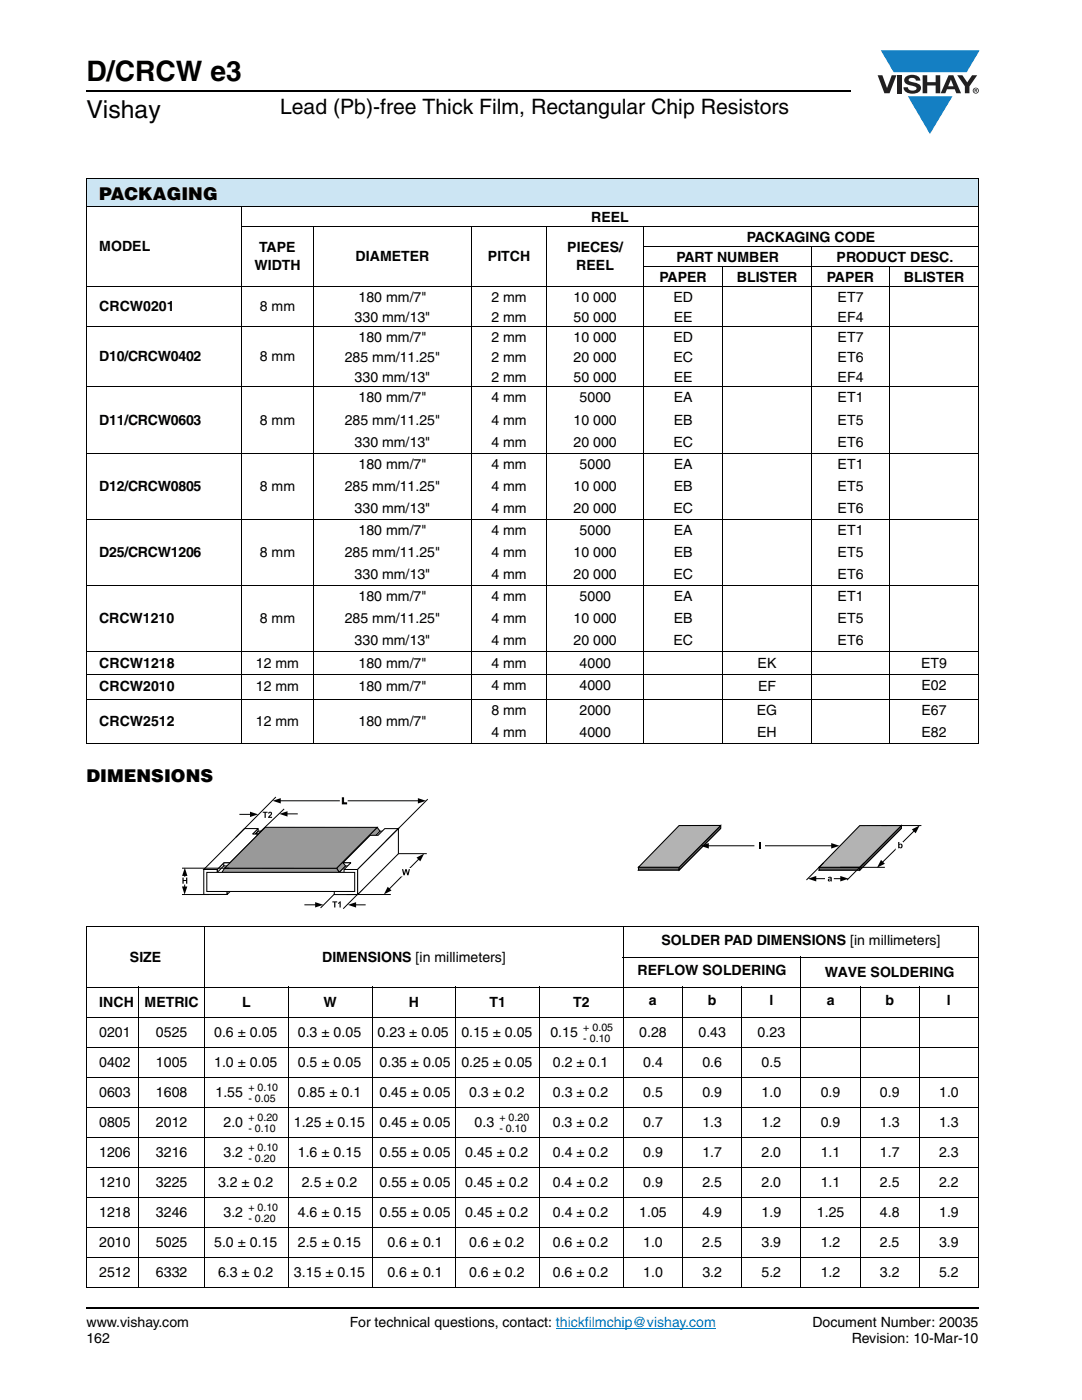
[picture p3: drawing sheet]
<svg xmlns="http://www.w3.org/2000/svg" width="216mm" height="279mm" viewBox="0 0 216 279" stroke-linecap="round" stroke-linejoin="round" font-family="sans-serif">
<g fill="#147fc3">
<path d="M175.8 10h19.7l-2.6 4.4h-3.8h-10.8z"/>
<path d="M181.2 19.2h8.8l-4.4 7.6z"/>
</g>
<g fill="#231f20">
<path d="M175.1 15h1l.9 2.5 .9-2.5h1l-1.4 3.6h-1z"/>
<path d="M179 15h.9v3.6h-.9z"/>
<path d="M180.8 15.3a2.1 2.1 0 0 1 2.7 .4l.1 .4h-.8a.79 .79 0 0 0-.7-.6 .79 .79 0 0 0-.8 .5l.2 .2 1 .3a1.08 1.08 0 0 1 1.3 1 1.08 1.08 0 0 1-1.1 1.1 1.73 1.73 0 0 1-2.4-1.2h.9a.96 .96 0 0 0 .8 .7 .96 .96 0 0 0 .9-.5 1.31 1.31 0 0 0-1.2-.6 1.03 1.03 0 0 1-1.1-.5 1.03 1.03 0 0 1 .2-1.2z"/>
<path d="M184.1 15h.9v1.4h1.7v-1.4h.9v3.6h-.9v-1.5h-1.7v1.5h-.9z"/>
<path d="M191 15h1l1 1.4 1-1.4h1l-1.6 2.2v1.4h-.9v-1.4z"/>
<path d="M189.7 15.9l.6 1.3h-1.1zM189.3 15l-1.6 3.6h.9l.4-.8h1.5l.3 .8h1l-1.6-3.6z"/>
<path d="M194.2 18.1a.5 .5 0 0 1 1 0 .5 .5 0 0 1-1 0zM194.1 18.1a.6 .6 0 0 0 1.2 0 .6 .6 0 0 0-1.2 0z"/>
<path d="M194.6 17.9h.2v.1h-.2zM194.5 17.8v.6h.1v-.3l.4 .3-.2-.3 .2-.1-.1-.2z"/>
</g>
<path d="M110.9 265.1h32" fill="none" stroke="#007ec4" stroke-width=".2"/>
<path d="M17.3 18.2h152.5M17.3 261h178.1" fill="none" stroke="#000" stroke-width=".36"/>
<path d="M17.1 260.8h.2v.4h-.2z" fill="#000"/>
<path d="M17.3 35.7h178v5.5h-178z" fill="#cce5f3"/>
<g fill="none" stroke="#000" stroke-width=".2">
<path d="M17.2 35.7h178.1M17.3 35.8v112.5M195.3 35.8v112.5M17.2 41.2h178.1M17.2 57.2h178.1M48.1 45.2h147.2M48.2 41.1v107.3M62.5 45.1v103.3M94.1 45.1v103.3M109.1 45.1v103.3M128.4 49.2h66.9M128.4 53.2h66.9"/>
<path d="M128.5 45.1v103.3M144.2 53.1v95.3M161.9 49.1v99.3M177.5 53.1v95.3M17.2 65.2h178.1M17.2 77.2h178.1M17.2 90.4h178.1M17.2 103.7h178.1M17.2 116.9h178.1M17.2 130.1h178.1M17.2 134.5h178.1M17.2 139.5h178.1"/>
<path d="M17.2 148.4h178.1M17.2 185h178.1M17.2 197h178.1M17.3 185.1v71.8M27.6 196.9v60.2M40.9 184.9v72.2M57.6 196.9v60.2M74.3 196.9v60.2M91 196.9v60.2M107.7 196.9v60.2M124.3 191h71M124.4 184.9v72.2"/>
<path d="M136.2 196.9v60.2M148 196.9v60.2M159.8 190.9v66.2M171.6 196.9v60.2M183.5 196.9v60.2M195.3 185.1v71.8M17.2 203h178.1M17.2 209h178.1M17.2 215h178.1M17.2 221h178.1M17.2 227h178.1M17.2 233h178.1"/>
<path d="M17.2 239h178.1M17.2 245h178.1M17.2 251h178.1M17.2 257h178.1"/>
</g>
<path d="M36.1 159h49.3v22.4h-49.3z" fill="#fff"/>
<path d="M67.9 177.3l-3.9 3.9M72.4 177.4l-3.9 4M60.7 180.6h2.4M70.8 180.6h2.2" fill="none" stroke="#000" stroke-width=".2"/>
<path d="M62.9 180l1.6 .6-1.6 .5zM69.4 180.6l1.7-.5v1z" fill="#000"/>
<path d="M75.3 165.1l.6 .8-8.2 8.2-.5-.8z" fill-rule="evenodd" fill="#999"/>
<path d="M75.3 165.1l.6 .8-8.2 8.2-.5-.8z" fill="none" stroke="#000" stroke-width=".2"/>
<path d="M40.7 173.5h2.7v4.4h1.9v.6h-4.6z" fill-rule="evenodd" fill="#fff"/>
<path d="M40.7 173.5h2.7v4.4h1.9v.6h-4.6z" fill="none" stroke="#000" stroke-width=".2"/>
<path d="M75.8 165.9h1l-8.1 8.2h-1z" fill-rule="evenodd" fill="#fff"/>
<path d="M75.8 165.9h1l-8.1 8.2h-1z" fill="none" stroke="#000" stroke-width=".2"/>
<path d="M68.4 172.2h1.6v.6h-1z" fill-rule="evenodd" fill="#fff"/>
<path d="M68.4 172.2h1.6v.6h-1z" fill="none" stroke="#000" stroke-width=".2"/>
<path d="M68.7 173.5h2.7v5h-4.7v-.6h2z" fill-rule="evenodd" fill="#fff"/>
<path d="M68.7 173.5h2.7v5h-4.7v-.6h2z" fill="none" stroke="#000" stroke-width=".2"/>
<path d="M44.8 173.3h22.4l.5 .8h-23.4z" fill-rule="evenodd" fill="#999"/>
<path d="M44.8 173.3h22.4l.5 .8h-23.4zM51.5 165.9h.7l-.6 .6h-.7z" fill="none" stroke="#000" stroke-width=".2"/>
<path d="M73.9 166.7h1.5l1.4-1.3h2.7l-8.1 8.1h-2.7l1.3-1.3h-1.5z" fill-rule="evenodd" fill="#fff"/>
<path d="M73.9 166.7h1.5l1.4-1.3h2.7l-8.1 8.1h-2.7l1.3-1.3h-1.5z" fill="none" stroke="#000" stroke-width=".2"/>
<path d="M45.3 177.9h.6l-.6 .6z" fill="#fff"/>
<path d="M45.3 177.9h.6l-.6 .6zM51.5 165.4v.5l-8.1 8.2v-.6z" fill="none" stroke="#000" stroke-width=".2"/>
<path d="M44.6 172.2h1.3v.6h-1.3z" fill-rule="evenodd" fill="#fff"/>
<path d="M44.6 172.2h1.3v.6h-1.3z" fill="none" stroke="#000" stroke-width=".2"/>
<path d="M48.8 165.4h2.7l-1.1 1.1h1.2l-5.7 5.7h-1.2l-1.3 1.3h-2.7z" fill-rule="evenodd" fill="#fff"/>
<path d="M48.8 165.4h2.7l-1.1 1.1h1.2l-5.7 5.7h-1.2l-1.3 1.3h-2.7z" fill="none" stroke="#000" stroke-width=".2"/>
<path d="M52.9 165.1h22.4l-8.1 8.2h-22.4z" fill-rule="evenodd" fill="#999"/>
<path d="M55 159.1l-7.9 8M55.8 159.8h27.8M85.4 159.5l-8.4 8.3M36.3 178.5h5.4M36.3 173.3h9.5M36.9 174.6l-.1 2.5M47.8 162.5h2.3M52.9 165.1h22.4l-8.1 8.2h-22.4zM56.7 161.4l-5.5 5.3M57.1 162.4h2.3" fill="none" stroke="#000" stroke-width=".2"/>
<path d="M54.4 159.8l1.6-.5v1.1zM83.4 159.3l1.6 .5-1.6 .6zM36.3 176.9h1.1l-.6 1.7zM36.9 173.2l.5 1.6h-1.1zM49.9 162l1.6 .5-1.6 .6zM55.7 162.4l1.7-.5v1.1z" fill="#000"/>
<path d="M67.9 159.1h1.4v1.5h-1.4z" fill="#fff"/>
<path d="M67.9 159.1h1.4v1.5h-1.4z" fill="none" stroke="#fff" stroke-width=".2"/>
<path d="M68.3 159.2h.3v1h.6v.2h-.9z" fill-rule="evenodd" fill="#000"/>
<path d="M68.3 159.2h.3v1h.6v.2h-.9z" fill="none" stroke="#000" stroke-width=".2"/>
<path d="M36.1 175.1h1.4v1.3h-1.4z" fill="#fff"/>
<path d="M36.1 175.1h1.4v1.3h-1.4z" fill="none" stroke="#fff" stroke-width=".2"/>
<g fill="#000">
<path d="M77.4 177l.7 .7-1.5 .8zM83.1 171.1l1.5-.7-.7 1.5z"/>
<path d="M36.4 175.1h.2v.5h.5v-.5h.3v1.3h-.3v-.6h-.5v.6h-.2z" fill-rule="evenodd"/>
</g>
<path d="M69.2 178.5h8.8M77.3 170.4h7.9M83.6 171.4l-6 6.1" fill="none" stroke="#000" stroke-width=".2"/>
<path d="M80.1 173.3h1.9v1.5h-1.9z" fill="#fff"/>
<path d="M80.1 173.3h1.9v1.5h-1.9z" fill="none" stroke="#fff" stroke-width=".2"/>
<path d="M71.4 173.5l8.1-8.1v5l-8.1 8.1z" fill-rule="evenodd" fill="#fff"/>
<path d="M71.4 173.5l8.1-8.1v5l-8.1 8.1z" fill="none" stroke="#000" stroke-width=".2"/>
<path d="M41.3 174.1h29.5v3.8h-29.5z" fill="#fff"/>
<path d="M41.3 174.1h29.5v3.8h-29.5z" fill="none" stroke="#000" stroke-width=".2"/>
<g fill="#000">
<path d="M52.4 162h1v.2h-.4v1h-.2v-1h-.4z" fill-rule="evenodd"/>
<path d="M53.6 162.1a.45 .45 0 0 1 .7 .3 .45 .45 0 0 1-.4 .5l.4 .1v.2h-.8v-.2a.67 .67 0 0 0 .5-.8l-.5 .2z" fill-rule="evenodd"/>
<path d="M80.2 173.5h.3l.1 .8 .3-.8h.3l.2 .8 .2-.8h.2l-.3 1.2h-.2l-.3-.9-.2 .9h-.3z" fill-rule="evenodd"/>
<path d="M66.3 179.9h1v.2h-.4v1h-.2v-1h-.4z" fill-rule="evenodd"/>
<path d="M67.5 180.2l.5-.3v1.2h-.2v-.9l-.3 .2z" fill-rule="evenodd"/>
</g>
<path d="M127.2 164.5h56.7v11.4h-56.7z" fill="#fff"/>
<path d="M171.5 165.3h8.4l-8.3 8.4h-8.2z" fill="none" stroke="#000" stroke-width=".2"/>
<path d="M163.4 173.1h8.2v.6h-8.2z" fill="#666"/>
<path d="M163.4 173.1h8.1v.5h-8.1z" fill="none" stroke="#000" stroke-width=".21"/>
<path d="M179.9 164.8v.5l-8.3 8.4v-.6z" fill-rule="evenodd" fill="#666"/>
<path d="M179.9 164.8v.5l-8.4 8.4v-.6z" fill="none" stroke="#000" stroke-width=".21"/>
<path d="M171.6 164.8h8.3l-8.3 8.3h-8.1z" fill-rule="evenodd" fill="#b3b3b3"/>
<path d="M171.5 164.8l8.4-.1-8.3 8.4h-8.2z" fill="none" stroke="#000" stroke-width=".21"/>
<path d="M162.6 175.4h5.3M164.3 172.2l-3.4 3.4M167.6 173.1h9M172.4 172.2l-3.4 3.4M175.9 164.8h7.9M182.5 165.7l-6.5 6.5" fill="none" stroke="#000" stroke-width=".2"/>
<path d="M161.2 175.4l1.7-.6v1.1zM167.7 174.8l1.6 .6-1.6 .5zM175.8 171.6l.8 .8-1.6 .8zM181.9 165.5l1.6-.8-.8 1.6z" fill="#000"/>
<path d="M164.7 175h1.6v.7h-1.6z" fill="#fff"/>
<path d="M164.7 175h1.6v.7h-1.6z" fill="none" stroke="#fff" stroke-width=".2"/>
<path d="M178.8 168.1h1.3v1.4h-1.3z" fill="#fff"/>
<path d="M178.8 168.1h1.3v1.4h-1.3z" fill="none" stroke="#fff" stroke-width=".2"/>
<path d="M135.5 165.3h8.3l-8.3 8.3h-8.1z" fill="none" stroke="#000" stroke-width=".2"/>
<path d="M127.4 173.1h8.1v.5h-8.1z" fill="#666"/>
<path d="M127.4 173.1h8.1v.5h-8.1z" fill="none" stroke="#000" stroke-width=".21"/>
<path d="M143.8 164.7v.6l-8.3 8.3v-.5z" fill-rule="evenodd" fill="#666"/>
<path d="M143.8 164.7v.6l-8.3 8.3v-.5z" fill="none" stroke="#000" stroke-width=".21"/>
<path d="M135.5 164.8l8.3-.1-8.3 8.4h-8.1z" fill-rule="evenodd" fill="#b3b3b3"/>
<path d="M135.5 164.8l8.3-.1-8.3 8.4h-8.1z" fill="none" stroke="#000" stroke-width=".21"/>
<path d="M141.2 168.8h24.9" fill="none" stroke="#000" stroke-width=".2"/>
<path d="M139.8 168.8l1.6-.5v1zM165.9 168.3l1.6 .5-1.6 .5z" fill="#000"/>
<path d="M150.6 168.2h1.9v1.3h-1.9z" fill="#fff"/>
<path d="M150.6 168.2h1.9v1.3h-1.9z" fill="none" stroke="#fff" stroke-width=".2"/>
<path d="M151.6 168.1h.2v1.3h-.2z" fill="#000"/>
<g fill="#000">
<path d="M165.5 175.5v.2h.1l.1-.2zM165.3 175a.38 .38 0 0 1 .4 0 .38 .38 0 0 1 .3 .3v.6l-.2-.1a.32 .32 0 0 1-.5 .1 .32 .32 0 0 1-.1-.4 .32 .32 0 0 1 .4-.2l.1-.1h-.5z" fill-rule="evenodd"/>
<path d="M179.5 168.6a.26 .26 0 0 0 0 .4 .26 .26 0 0 0 .3 .1v-.5zM179.2 168h.3v.5a.42 .42 0 0 1 .5 .1 .42 .42 0 0 1 0 .5 .42 .42 0 0 1-.6 .1v.1h-.2z" fill-rule="evenodd"/>
</g>
<text font-size="5.6" x="17.3" y="16.1">D/CRCW e3</text>
<text font-size="4.9" x="17.3" y="23.6">Vishay</text>
<text font-size="4.2" x="55.9" y="22.8">Lead (Pb)-free Thick Film, Rectangular Chip Resistors</text>
<g font-size="3.5">
<text x="19.8" y="39.8">PACKAGING</text>
<text x="17.3" y="156">DIMENSIONS</text>
</g>
<g font-size="2.8">
<text x="118" y="44.3">REEL</text>
<text x="19.8" y="50.1">MODEL</text>
<text x="50.8" y="53.9">WIDTH</text>
<text x="51.7" y="50.4">TAPE</text>
<text x="71" y="52.1">DIAMETER</text>
<text x="97.4" y="52.1">PITCH</text>
<text x="113.2" y="50.4">PIECES/</text>
<text x="115" y="53.9">REEL</text>
<text x="135" y="52.3">PART NUMBER</text>
<text x="149" y="48.3">PACKAGING CODE</text>
<text x="166.9" y="52.3">PRODUCT DESC.</text>
<text x="131.6" y="56.3">PAPER</text>
<text x="147" y="56.3">BLISTER</text>
<text x="165" y="56.3">PAPER</text>
<text x="180.4" y="56.3">BLISTER</text>
<text x="19.8" y="62.1">CRCW0201</text>
<text x="51.8" y="62.1">8 mm</text>
<text x="70.8" y="64.3">330 mm/13&quot;</text>
<text x="71.5" y="60.3">180 mm/7&quot;</text>
<text x="98" y="64.3">2 mm</text>
<text x="98" y="60.3">2 mm</text>
<text x="114.4" y="64.3">50 000</text>
<text x="114.5" y="60.3">10 000</text>
<text x="134.4" y="60.3">ED</text>
<text x="134.4" y="64.3">EE</text>
<text x="167.1" y="64.3">EF4</text>
<text x="167.1" y="60.3">ET7</text>
<text x="71.5" y="68.3">180 mm/7&quot;</text>
<text x="98" y="68.3">2 mm</text>
<text x="114.5" y="68.3">10 000</text>
<text x="134.4" y="68.3">ED</text>
<text x="167.1" y="68.3">ET7</text>
<text x="19.8" y="72.1">D10/CRCW0402</text>
<text x="51.8" y="72.1">8 mm</text>
<text x="68.8" y="72.3">285 mm/11.25&quot;</text>
<text x="70.8" y="76.3">330 mm/13&quot;</text>
<text x="98" y="76.3">2 mm</text>
<text x="98.1" y="72.3">2 mm</text>
<text x="114.4" y="76.3">50 000</text>
<text x="114.5" y="72.3">20 000</text>
<text x="134.4" y="72.3">EC</text>
<text x="134.4" y="76.3">EE</text>
<text x="167.1" y="76.3">EF4</text>
<text x="167.1" y="72.3">ET6</text>
<text x="71.5" y="80.3">180 mm/7&quot;</text>
<text x="98" y="80.3">4 mm</text>
<text x="115.6" y="80.3">5000</text>
<text x="134.4" y="80.3">EA</text>
<text x="167.1" y="80.3">ET1</text>
<text x="19.8" y="84.7">D11/CRCW0603</text>
<text x="51.8" y="84.7">8 mm</text>
<text x="68.8" y="84.7">285 mm/11.25&quot;</text>
<text x="70.8" y="89.1">330 mm/13&quot;</text>
<text x="98" y="89.1">4 mm</text>
<text x="98.1" y="84.7">4 mm</text>
<text x="114.4" y="89.1">20 000</text>
<text x="114.5" y="84.7">10 000</text>
<text x="134.4" y="89.1">EC</text>
<text x="134.4" y="84.7">EB</text>
<text x="167.1" y="89.1">ET6</text>
<text x="167.1" y="84.7">ET5</text>
<text x="71.5" y="93.6">180 mm/7&quot;</text>
<text x="98" y="93.6">4 mm</text>
<text x="115.6" y="93.6">5000</text>
<text x="134.4" y="93.6">EA</text>
<text x="167.1" y="93.6">ET1</text>
<text x="19.8" y="98">D12/CRCW0805</text>
<text x="51.8" y="98">8 mm</text>
<text x="68.8" y="98">285 mm/11.25&quot;</text>
<text x="98.1" y="98">4 mm</text>
<text x="114.5" y="98">10 000</text>
<text x="134.4" y="98">EB</text>
<text x="167.1" y="98">ET5</text>
<text x="70.8" y="102.4">330 mm/13&quot;</text>
<text x="71.5" y="106.8">180 mm/7&quot;</text>
<text x="98" y="102.4">4 mm</text>
<text x="98" y="106.8">4 mm</text>
<text x="114.4" y="102.4">20 000</text>
<text x="115.6" y="106.8">5000</text>
<text x="134.4" y="102.4">EC</text>
<text x="134.4" y="106.8">EA</text>
<text x="167.1" y="106.8">ET1</text>
<text x="167.1" y="102.4">ET6</text>
<text x="19.8" y="111.2">D25/CRCW1206</text>
<text x="51.8" y="111.2">8 mm</text>
<text x="68.8" y="111.2">285 mm/11.25&quot;</text>
<text x="98.1" y="111.2">4 mm</text>
<text x="114.5" y="111.2">10 000</text>
<text x="134.4" y="111.2">EB</text>
<text x="167.1" y="111.2">ET5</text>
<text x="70.8" y="115.6">330 mm/13&quot;</text>
<text x="98" y="115.6">4 mm</text>
<text x="114.4" y="115.6">20 000</text>
<text x="134.4" y="115.6">EC</text>
<text x="167.1" y="115.6">ET6</text>
<text x="19.8" y="124.4">CRCW1210</text>
<text x="51.8" y="124.4">8 mm</text>
<text x="68.8" y="124.4">285 mm/11.25&quot;</text>
<text x="71.5" y="120">180 mm/7&quot;</text>
<text x="98" y="120">4 mm</text>
<text x="98.1" y="124.4">4 mm</text>
<text x="114.5" y="124.4">10 000</text>
<text x="115.6" y="120">5000</text>
<text x="134.4" y="120">EA</text>
<text x="134.4" y="124.4">EB</text>
<text x="167.1" y="120">ET1</text>
<text x="167.1" y="124.4">ET5</text>
<text x="70.8" y="128.8">330 mm/13&quot;</text>
<text x="98" y="128.8">4 mm</text>
<text x="114.4" y="128.8">20 000</text>
<text x="134.4" y="128.8">EC</text>
<text x="167.1" y="128.8">ET6</text>
<text x="19.8" y="133.2">CRCW1218</text>
<text x="19.8" y="137.9">CRCW2010</text>
<text x="51.1" y="133.2">12 mm</text>
<text x="51.1" y="137.9">12 mm</text>
<text x="71.5" y="137.9">180 mm/7&quot;</text>
<text x="71.5" y="133.2">180 mm/7&quot;</text>
<text x="98" y="137.6">4 mm</text>
<text x="98" y="133.2">4 mm</text>
<text x="115.6" y="137.6">4000</text>
<text x="115.6" y="133.2">4000</text>
<text x="151.2" y="133.2">EK</text>
<text x="151.3" y="137.9">EF</text>
<text x="183.8" y="133.2">ET9</text>
<text x="183.9" y="137.6">E02</text>
<text x="98" y="142.6">8 mm</text>
<text x="115.6" y="142.6">2000</text>
<text x="151" y="142.6">EG</text>
<text x="183.9" y="142.6">E67</text>
<text x="19.8" y="144.8">CRCW2512</text>
<text x="51.1" y="144.8">12 mm</text>
<text x="71.5" y="144.8">180 mm/7&quot;</text>
<text x="98" y="147.1">4 mm</text>
<text x="115.6" y="147.1">4000</text>
<text x="151.1" y="147.1">EH</text>
<text x="183.9" y="147.1">E82</text>
<text x="25.9" y="191.9">SIZE</text>
<text x="64.3" y="191.9">DIMENSIONS [in millimeters]</text>
<text x="132" y="188.6">SOLDER PAD DIMENSIONS [in millimeters]</text>
<text x="127.2" y="194.6">REFLOW SOLDERING</text>
<text x="164.6" y="194.9">WAVE SOLDERING</text>
<text x="19.8" y="200.9">INCH</text>
<text x="28.8" y="200.9">METRIC</text>
<text x="48.3" y="200.9">L</text>
<text x="64.6" y="200.9">W</text>
<text x="81.6" y="200.9">H</text>
<text x="97.7" y="200.9">T1</text>
<text x="114.4" y="200.9">T2</text>
<text x="129.5" y="200.6">a</text>
<text x="141.2" y="200.6">b</text>
<text x="153.5" y="200.6">l</text>
<text x="165" y="200.6">a</text>
<text x="176.7" y="200.6">b</text>
<text x="189" y="200.6">l</text>
<text x="19.8" y="206.9">0201</text>
<text x="31.1" y="206.9">0525</text>
<text x="42.7" y="206.9">0.6 ± 0.05</text>
<text x="59.4" y="206.9">0.3 ± 0.05</text>
<text x="75.4" y="206.9">0.23 ± 0.05</text>
<text x="92.1" y="206.9">0.15 ± 0.05</text>
<text x="109.8" y="206.9">0.15</text>
<text x="127.6" y="206.9">0.28</text>
<text x="139.4" y="206.9">0.43</text>
<text x="151.2" y="206.9">0.23</text>
<text x="19.8" y="212.9">0402</text>
<text x="31.1" y="212.9">1005</text>
<text x="42.7" y="212.9">1.0 ± 0.05</text>
<text x="59.4" y="212.9">0.5 ± 0.05</text>
<text x="75.7" y="212.9">0.35 ± 0.05</text>
<text x="92.1" y="212.9">0.25 ± 0.05</text>
<text x="110.3" y="212.9">0.2 ± 0.1</text>
<text x="128.3" y="212.9">0.4</text>
<text x="140.2" y="212.9">0.6</text>
<text x="152" y="212.9">0.5</text>
<text x="19.8" y="218.9">0603</text>
<text x="31.1" y="218.9">1608</text>
<text x="43" y="218.9">1.55</text>
<text x="59.4" y="218.9">0.85 ± 0.1</text>
<text x="75.7" y="218.9">0.45 ± 0.05</text>
<text x="93.6" y="218.9">0.3 ± 0.2</text>
<text x="110.3" y="218.9">0.3 ± 0.2</text>
<text x="128.3" y="218.9">0.5</text>
<text x="140.1" y="218.9">0.9</text>
<text x="152" y="218.9">1.0</text>
<text x="163.8" y="218.9">0.9</text>
<text x="175.6" y="218.9">0.9</text>
<text x="187.4" y="218.9">1.0</text>
<text x="19.8" y="224.9">0805</text>
<text x="31.1" y="224.9">2012</text>
<text x="44.6" y="224.9">2.0</text>
<text x="58.7" y="224.9">1.25 ± 0.15</text>
<text x="75.7" y="224.9">0.45 ± 0.05</text>
<text x="94.7" y="224.9">0.3</text>
<text x="110.3" y="224.9">0.3 ± 0.2</text>
<text x="128.3" y="224.9">0.7</text>
<text x="140.1" y="224.9">1.3</text>
<text x="152" y="224.9">1.2</text>
<text x="163.8" y="224.9">0.9</text>
<text x="175.6" y="224.9">1.3</text>
<text x="187.4" y="224.9">1.3</text>
<text x="19.8" y="230.9">1206</text>
<text x="31.1" y="230.9">3216</text>
<text x="44.6" y="230.9">3.2</text>
<text x="59.4" y="230.9">1.6 ± 0.15</text>
<text x="75.7" y="230.9">0.55 ± 0.05</text>
<text x="92.8" y="230.9">0.45 ± 0.2</text>
<text x="110.3" y="230.9">0.4 ± 0.2</text>
<text x="128.3" y="230.9">0.9</text>
<text x="140.1" y="230.9">1.7</text>
<text x="152" y="230.9">2.0</text>
<text x="163.8" y="230.9">1.1</text>
<text x="175.6" y="230.9">1.7</text>
<text x="187.4" y="230.9">2.3</text>
<text x="19.8" y="236.9">1210</text>
<text x="31.1" y="236.9">3225</text>
<text x="43.5" y="236.9">3.2 ± 0.2</text>
<text x="60.2" y="236.9">2.5 ± 0.2</text>
<text x="75.7" y="236.9">0.55 ± 0.05</text>
<text x="92.8" y="236.9">0.45 ± 0.2</text>
<text x="110.3" y="236.9">0.4 ± 0.2</text>
<text x="128.3" y="236.9">0.9</text>
<text x="140.1" y="236.9">2.5</text>
<text x="152" y="236.9">2.0</text>
<text x="163.8" y="236.9">1.1</text>
<text x="175.6" y="236.9">2.5</text>
<text x="187.4" y="236.9">2.2</text>
<text x="19.8" y="242.9">1218</text>
<text x="31.1" y="242.9">3246</text>
<text x="44.6" y="242.9">3.2</text>
<text x="59.4" y="242.9">4.6 ± 0.15</text>
<text x="75.7" y="242.9">0.55 ± 0.05</text>
<text x="92.8" y="242.9">0.45 ± 0.2</text>
<text x="110.3" y="242.9">0.4 ± 0.2</text>
<text x="127.6" y="242.9">1.05</text>
<text x="140.1" y="242.9">4.9</text>
<text x="152" y="242.9">1.9</text>
<text x="163" y="242.9">1.25</text>
<text x="175.6" y="242.9">4.8</text>
<text x="187.4" y="242.9">1.9</text>
<text x="19.8" y="248.9">2010</text>
<text x="31.1" y="248.9">5025</text>
<text x="42.7" y="248.9">5.0 ± 0.15</text>
<text x="59.4" y="248.9">2.5 ± 0.15</text>
<text x="77.3" y="248.9">0.6 ± 0.1</text>
<text x="93.6" y="248.9">0.6 ± 0.2</text>
<text x="110.3" y="248.9">0.6 ± 0.2</text>
<text x="128.3" y="248.9">1.0</text>
<text x="140.1" y="248.9">2.5</text>
<text x="151.9" y="248.9">3.9</text>
<text x="163.8" y="248.9">1.2</text>
<text x="175.6" y="248.9">2.5</text>
<text x="187.4" y="248.9">3.9</text>
<text x="19.8" y="254.9">2512</text>
<text x="31.1" y="254.9">6332</text>
<text x="43.5" y="254.9">6.3 ± 0.2</text>
<text x="58.7" y="254.9">3.15 ± 0.15</text>
<text x="77.3" y="254.9">0.6 ± 0.1</text>
<text x="93.6" y="254.9">0.6 ± 0.2</text>
<text x="110.3" y="254.9">0.6 ± 0.2</text>
<text x="128.3" y="254.9">1.0</text>
<text x="140.1" y="254.9">3.2</text>
<text x="152" y="254.9">5.2</text>
<text x="163.8" y="254.9">1.2</text>
<text x="175.6" y="254.9">3.2</text>
<text x="187.4" y="254.9">5.2</text>
<text x="17.3" y="264.9">www.vishay.com</text>
<text x="17.3" y="268.1">162</text>
<text x="69.8" y="264.9">For technical questions, contact: thickfilmchip@vishay.com</text>
<text x="162.1" y="264.9">Document Number: 20035</text>
<text x="169.9" y="268.1">Revision: 10-Mar-10</text>
</g>
<g font-size="2.1">
<text x="116.4" y="205.7">+ 0.05</text>
<text x="116.4" y="207.9">- 0.10</text>
<text x="49.6" y="217.7">+ 0.10</text>
<text x="49.6" y="219.9">- 0.05</text>
<text x="49.6" y="223.7">+ 0.20</text>
<text x="49.6" y="225.8">- 0.10</text>
<text x="99.7" y="223.7">+ 0.20</text>
<text x="99.7" y="225.8">- 0.10</text>
<text x="49.6" y="229.7">+ 0.10</text>
<text x="49.6" y="231.9">- 0.20</text>
<text x="49.6" y="241.7">+ 0.10</text>
<text x="49.6" y="243.9">- 0.20</text>
</g>
</svg>
